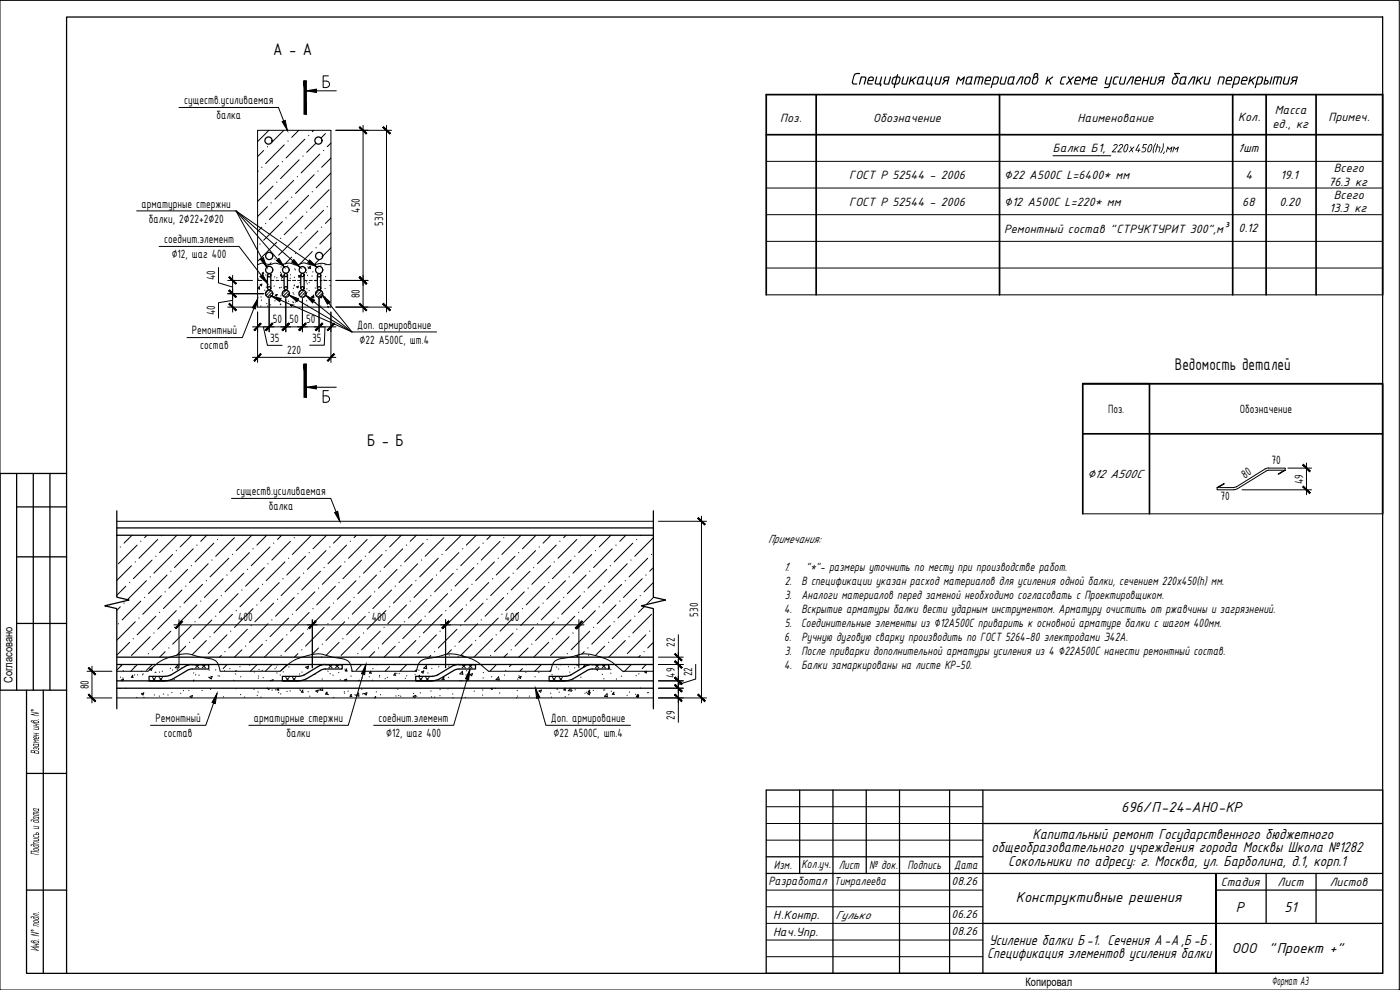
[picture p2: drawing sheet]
<svg xmlns="http://www.w3.org/2000/svg" width="420mm" height="297mm" viewBox="0 0 420 297" stroke-linecap="round" stroke-linejoin="round" font-family="sans-serif">
<path d="M77.3 39.1h22v53h-22zM35.1 156.4h161M35.1 209.4h161" fill="none" stroke="#000" stroke-width=".3"/>
<!-- layer: 22 -->
<g fill="none" stroke="#000" stroke-width=".38">
<path d="M35.1 158.4h161M35.1 160.6h161M35.1 197.2h161M35.1 199.4h161M35.1 204.3h161M35.1 206.5h161"/>
<circle cx="80.6" cy="42.2" r="1.08"/>
<circle cx="95.6" cy="42.2" r="1.08"/>
<circle cx="80.8" cy="76.8" r="1.08"/>
<circle cx="95.8" cy="76.8" r="1.08"/>
<circle cx="80.8" cy="88.1" r="1.08"/>
<circle cx="80.8" cy="81" r="1.08"/>
<circle cx="85.8" cy="88.1" r="1.08"/>
<circle cx="85.8" cy="81" r=".99"/>
<circle cx="90.8" cy="88.1" r="1.08"/>
<circle cx="90.8" cy="81" r=".99"/>
<circle cx="95.8" cy="88.1" r="1.08"/>
<circle cx="95.8" cy="81" r="1.08"/>
</g>
<g fill="none" stroke="#000" stroke-width=".3">
<path d="M80.7 39.1l-3.4 3.4M85.2 39.1l-3.7 3.7M89.7 39.1l-2.2 2.1M94.1 39.1l-.4 .4M77.5 51.3l-.2 .2M79.1 45.2l-1.8 1.8M82 55.8l-4.7 4.6M83.6 49.6l-5.6 5.6M85.3 43.5l-5.6 5.6M88.1 54.1l-5.6 5.7M89.8 47.9l-5.6 5.7M91.5 41.8l-5.6 5.6"/>
<path d="M92.6 58.6l-5.6 5.6M94.3 52.4l-5.6 5.7M94.8 43l-2.8 2.7M96 46.3l-5.6 5.6M97.7 40.1l-1.3 1.3M98.8 56.9l-5.6 5.7M99.3 43l-1.1 1M99.3 47.4l-2.8 2.8M99.3 51.9l-4.4 4.5M78.6 68.2l-1.3 1.3M79.9 80h.2M80.3 62l-3 3"/>
<path d="M80.4 79.7v.3M80.5 79.7l-.6 .2M81.4 78.9l-.6 .5M83.1 72.7l-5.6 5.6M84.8 66.5l-5.7 5.6M85 79.3h.1M86.4 60.3l-5.6 5.6M87.5 77.2l-1.9 1.9M89.2 71l-5.6 5.6M90.9 64.8l-5.6 5.6M93.7 75.5l-3.7 3.7M95.4 69.3l-5.6 5.6"/>
<path d="M95.8 77.9l-1.5 1.5M97.1 63.1l-5.6 5.6M99.3 65.4l-1.6 1.6M99.3 69.9l-3.3 3.3M99.3 74.4l-2.7 2.6M77.8 86l.1 .8M77.9 86l-.6 .6 .6 .1M78.6 85.3l-.2 .5-.3-.3M78.6 85.2l-.5 .3M78.9 81.7l.1 .5M79 81.7l-.3 .4 .5 .1M80.3 88.2l-.5 .5"/>
<path d="M80.6 87l-.9 .9M81.2 89.1h.1M81.3 87.2l-.5 .5M81.6 87.8l-1.1 1.1M81.8 88.5l-.1 .1M82.6 88.5l.5-.2-.1 .5zM84.4 82.2l.1 .5M84.5 82.2l-.3 .4h.4M85 88l-.3 .3M85 82.8l-.5 .2M85 82.8l-.2 .5-.3-.3M85.9 88.9l-.3 .3"/>
<path d="M85.9 87l-.5 .6M86.2 87.7l-1.2 1.1M86.8 88l-.5 .5M87.7 91.4l-.5 .2 .3 .3 .2-.5M89.5 85.9l-.1 .4-.4-.3 .6-.1M89.8 82.7l.1 .4M90 82.6l-.4 .5h.4M90.4 87.1l-.4 .4M90.5 88.8l-.3 .3M90.8 87.6l-1 1M91.3 80.4h.1M91.7 87.6l-.8 .8"/>
<path d="M91.7 88.5l-.7 .7M92.5 80.4l.6-.5 .1 .7zM93.5 89.1l.7 .1M94.1 88.5l.1 .8M94.1 88.9l-.5 .2M94.1 88.5l-.5 .7 .3 .2 .2-.4M95 88.7l-.1 .1M95.4 87.5l-.7 .7M96.3 88.4l-.8 .8M96.4 88.9v.5M96.5 87.3l-1 1M96.5 88.8l-.4 .5h.5"/>
<path d="M96.8 87.8l-.1 .1M98.3 92.1l.4-.1-.1 .1M35.1 160.6h.1M37.8 175.9l-2.7 2.7M39.5 169.7l-4.4 4.4M39.6 160.6l-2.4 2.4M41.1 163.6l-5.6 5.5M43.9 174.2l-5.5 5.6M44.1 160.6l-.7 .7M45.6 168l-5.6 5.6M47.3 161.9l-5.6 5.6M48.4 178.7l-5.6 5.6"/>
<path d="M50.1 172.5l-5.6 5.6M51.8 166.4l-5.6 5.6M53.1 160.6l-5.2 5.2M54.6 177l-5.6 5.6M56.3 170.8l-5.6 5.7M57.6 160.6l-3.5 3.5M58 164.7l-5.6 5.6M60.8 175.3l-5.6 5.7M62.1 160.6l-1.9 1.8M62.5 169.1l-5.6 5.7M64.2 163l-5.7 5.6M65.3 179.8l-5.6 5.6"/>
<path d="M66.5 160.6l-.1 .1M67 173.6l-5.7 5.7M68.7 167.5l-5.7 5.6M70.4 161.3l-5.7 5.6M71.5 178.1l-5.7 5.7M73.2 172l-5.7 5.6M74.8 165.8l-5.6 5.6M75.6 160.6l-4.7 4.6M77.6 176.5l-5.6 5.6M79.3 170.3l-5.6 5.6M80.1 160.6l-3 3M81 164.1l-5.6 5.6"/>
<path d="M83.8 174.8l-5.6 5.6M84.5 160.6l-1.2 1.3M85.5 168.6l-5.6 5.6M87.2 162.4l-5.6 5.6M88.3 179.3l-5.6 5.6M90 173.1l-5.6 5.6M91.7 166.9l-5.6 5.6M93.3 160.7l-5.5 5.7M94.5 177.6l-5.6 5.6M96.2 171.4l-5.6 5.6M97.8 165.2l-5.6 5.6M98 160.6l-4.1 4.1"/>
<path d="M100.7 175.9l-5.7 5.6M102.4 169.7l-5.7 5.6M102.5 160.6l-2.4 2.4M104 163.6l-5.6 5.5M106.8 174.2l-5.6 5.6M107 160.6l-.7 .7M108.5 168l-5.6 5.6M110.2 161.9l-5.6 5.6M111.3 178.7l-5.6 5.6M113 172.5l-5.6 5.6M114.7 166.4l-5.6 5.6M116 160.6l-5.3 5.2"/>
<path d="M117.5 177l-5.6 5.6M119.2 170.8l-5.6 5.7M120.4 160.6l-3.5 3.5M120.9 164.7l-5.6 5.6M123.7 175.3l-5.6 5.7M125 160.6l-1.9 1.8M125.3 169.1l-5.5 5.7M127 163l-5.6 5.6M128.2 179.8l-5.6 5.6M129.5 160.6l-.2 .1M129.8 173.6l-5.6 5.7M131.5 167.5l-5.6 5.6"/>
<path d="M133.2 161.3l-5.6 5.6M134.3 178.1l-5.6 5.7M136 172l-5.6 5.6M137.7 165.8l-5.6 5.6M138.4 160.6l-4.6 4.6M140.5 176.5l-5.6 5.6M142.2 170.3l-5.6 5.6M142.9 160.6l-2.9 3M143.9 164.1l-5.6 5.6M146.7 174.8l-5.6 5.6M147.4 160.6l-1.3 1.3M148.4 168.6l-5.7 5.6"/>
<path d="M150.1 162.4l-5.7 5.6M151.2 179.3l-5.6 5.6M152.9 173.1l-5.7 5.6M154.6 166.9l-5.7 5.6M156.3 160.7l-5.7 5.7M157.4 177.6l-5.6 5.6M159 171.4l-5.6 5.6M160.7 165.2l-5.6 5.6M160.9 160.6l-4.1 4.1M163.5 175.9l-5.6 5.6M165.2 169.7l-5.6 5.6M165.4 160.6l-2.4 2.4"/>
<path d="M166.9 163.6l-5.6 5.5M169.7 174.2l-5.6 5.6M169.9 160.6l-.7 .7M171.4 168l-5.6 5.6M173.1 161.9l-5.6 5.6M174.2 178.7l-5.6 5.6M175.9 172.5l-5.6 5.6M177.6 166.4l-5.6 5.6M178.9 160.6l-5.2 5.2M180.4 177l-5.6 5.6M182.1 170.8l-5.7 5.7M183.3 160.6l-3.5 3.5"/>
<path d="M183.7 164.7l-5.6 5.6M186.6 175.3l-5.7 5.7M187.8 160.6l-1.8 1.8M188.3 169.1l-5.7 5.7M189.9 163l-5.6 5.6M191.1 179.8l-5.7 5.6M192.3 160.6l-.1 .1M192.7 173.6l-5.6 5.7M194.4 167.5l-5.6 5.6M196.1 161.3l-5.6 5.6M196.1 170.3l-1.1 1.1M196.1 174.8l-2.8 2.8"/>
<path d="M196.1 179.2l-2.1 2.2M36.1 182.1l-1 1M36.7 199.4l-1.6 1.7M38.9 192.7l-3.8 3.9M40.6 186.5l-5.5 5.6M41.2 199.4l-2 2M42.2 180.4l-5.5 5.6M45.1 191l-5.6 5.7M45.7 199.4l-1.8 1.8M46.8 184.9l-5.7 5.6M49.6 195.5l-1.7 1.7M51.3 189.4l-5.7 5.6"/>
<path d="M52.9 183.2l-5.6 5.6M53.4 199.5l-.8 .8 .9 .1M53.4 199.5l.1 1M55.8 193.9l-2.8 2.7M57.4 187.7l-5.6 5.6M59.1 181.5l-5.6 5.6M61.9 192.2l-4.2 4.3M63.6 186l-5.6 5.6M66.4 196.7l-.5 .5M68.1 190.5l-5.6 5.6M68.2 199.4l-1.2 1.2M69.8 184.3l-5.6 5.6"/>
<path d="M72.6 195l-2.2 2.2M74.3 188.8l-5.6 5.6M75.9 182.6l-5.5 5.6M77.1 199.5l-2 1.9M78.8 193.3l-4 3.9M80.4 187.1l-5.6 5.6M81.7 199.4l-2.1 2M82.1 199.4h.2M82.1 181l-5.6 5.5M82.2 199.4v.1M83 199.4h.2M84.9 191.6l-5.5 5.6"/>
<path d="M86.1 199.4l-1.8 1.8M86.6 185.4l-5.6 5.6M89.4 196.1l-1.1 1.1M91.1 189.9l-5.6 5.6M92.8 183.8l-5.6 5.6M95.6 194.4l-2 2M97.3 188.2l-5.6 5.7M99 182.1l-5.7 5.6M101.8 192.7l-3.9 3.9M103.5 186.5l-5.7 5.7M105.2 180.4l-5.7 5.6M107.9 191l-5.5 5.7"/>
<path d="M108.6 199.4l-1.8 1.8M109.6 184.9l-5.6 5.6M112.4 195.5l-1.6 1.7M113.1 199.4l-.1 .1M114.1 189.4l-5.6 5.6M115.8 183.2l-5.6 5.6M118.6 193.9l-3.3 3.3M120.3 187.7l-5.6 5.6M122 181.5l-5.6 5.6M122.1 199.4l-2 2M124.8 192.2l-5 5M126.5 186l-5.6 5.6"/>
<path d="M127.9 199.7l.2 1M128 199.7l-.8 .8M129.3 196.7l-.5 .5M131 190.5l-5.7 5.6M132.7 184.3l-5.7 5.6M135.5 195l-1.3 1.3M137.2 188.8l-5.7 5.6M138.7 196.8h.3M138.9 182.6l-5.7 5.6M139.1 196.9h.1M141.6 193.3l-3.3 3.4M143.3 187.1l-5.6 5.6"/>
<path d="M144.5 199.4l-.1 .1M145 181l-5.6 5.5M147.8 191.6l-5.6 5.6M149 199.4l-2 2M149.5 185.4l-5.6 5.6M152.3 196.1l-1.1 1.1M153.5 199.4l-.6 .6M154 189.9l-5.6 5.6M155.7 183.8l-5.6 5.6M158.5 194.4l-2.8 2.8M160.1 188.2l-5.5 5.7M161.8 182.1l-5.5 5.6"/>
<path d="M162.5 199.4l-2 2M164.7 192.7l-4.5 4.5M166.3 186.5l-5.6 5.7M168 180.4l-5.6 5.6M168.1 199.4h.3M168.2 199.4v.1M170.8 191l-5.6 5.7M172.5 184.9l-5.6 5.6M173.4 196.5l-.1 .5-.5-.3M175.3 195.5l-.7 .7M175.4 199.5l.1 .5M175.6 199.4l-.5 .6 .3 .1"/>
<path d="M177 189.4l-5.6 5.6M178.7 183.2l-5.6 5.6M180.3 197.1v.1M181.5 193.9l-2.8 2.8M183.2 187.7l-5.6 5.6M184.9 181.5l-5.7 5.6M185 199.4l-.2 .2M187.7 192.2l-5 5M189.4 186l-5.7 5.6M189.4 199.4l-1.9 2M192.2 196.7l-.6 .5M193.4 182l-1.8 1.8"/>
<path d="M193.8 190.5l-5.5 5.6M193.9 199.4l-1.2 1.2M195.5 184.3l-5.6 5.6M196.1 192.7l-1.7 1.7M37.1 203.8l-.7 .3 .3 .2M37.1 203.8l-.2 .5M39.8 202.6v.7M39.9 202.6l-.5 .6h.6M43.1 207.9l-.2 .6-.5-.3M43.2 207.9l-.7 .2M44.9 200.8l.7-.3-.2 .7-.5-.4M57.7 208.7l-.2 .6-.5-.3"/>
<path d="M57.8 208.7l-.7 .2M58.1 204.1v.2M58.3 204l-.3 .3M62.8 203.3l.9-.3-.3 .7-.6-.4M70.9 201.2l-.2 .2M80.2 206.5h.1M80.8 206.5l-.1 .4-.5-.4M82 203.9l-.9 .4M82 204l-.2 .3M83.5 206.5l.1 .6M83.6 206.5l-.5 .5h.6M90.8 207.1l.1 .6"/>
<path d="M90.9 207l-.5 .6 .7 .1M91.7 200.2l.9-.4-.2 .8-.7-.4M95.5 207l-.7 .3 .5 .4 .2-.6M96 207l.9 .2M96.6 206.5l-.6 .6M96.8 206.5l.1 .7M98 207.7l.2 .7M98.2 207.7l-.5 .6 .6 .1M103.3 204l.8-.2-.2 .5M103.3 204.1l.3 .2M103.9 200.7l.2 .7M104.1 200.7l-.5 .6h.6"/>
<path d="M105.3 208.4l.2 .6M105.5 208.4l-.5 .5 .6 .1M106.8 208.7l.9 .2-.1-1-.8 .9M110.1 207.8l-.7 .3M110.1 207.9l-.2 .6-.5-.3M111.2 201.4l.1 .6M111.3 201.4l-.4 .5 .6 .1M112.6 209l.1 .4M112.8 209l-.4 .4M116.9 200l-1.3 1.4M118.5 202l.1 .6M118.7 202l-.5 .6h.6"/>
<path d="M124 208.9l.7-.3-.2 .7zM125.1 200.9l-.6 .5M125.8 202.6l.1 .3M125.9 202.6l-.2 .3M127.2 200.5l.9 .1M127.2 201.3l-.2 .7-.6-.4M127.2 201.3l-.7 .3M133.1 203.3l.1 .6M133.3 203.2l-.5 .6 .5 .1M138.9 202.3l-.9-.1 .8-.8 .1 1M140.4 203.9l.1 .4M140.5 203.9l-.3 .4"/>
<path d="M141.1 202.4l.7-.3-.2 .7-.5-.4M147.8 206.5l-.1 .4-.5-.4M149.6 203.1l-.7 .8M149.6 203.1l.1 .9-.9-.1M156.4 203l-.2 .6-.5-.4M156.4 202.9l-.7 .3M156.8 200.6l-.8 .8M161.8 207.3l.7-.3-.2 .7zM165.4 201l-.4 .4M169.5 206.5l.2 .6M169.6 206.5l-.4 .5 .6 .1M170.6 204.2v.1"/>
<path d="M170.9 204.2l-.1 .1M171.4 207.3l-.8-.1 .7-.7 .1 .9M176.8 207.1l.2 .6M177 207.1l-.5 .5 .6 .1M177.1 207.8l-.7 .3 .5 .4 .2-.6M179.5 200.7l-.2 .4-.5-.3M181.4 208.9l.8-.8 .1 1M181.4 208.9l.9 .1M182.7 200.7h.3M182.7 200.1l.1 .6M182.9 200.1l-.2 .2M184.1 207.7l.1 .7"/>
<path d="M184.3 207.7l-.5 .6 .6 .1M191 208.9l.7-.3-.2 .7-.5-.4M191.4 208.4l.1 .6M191.6 208.4l-.5 .5 .6 .1M193.9 201.4l-.4 .1M194.1 201.4l-.2 .5-.5-.3"/>
</g>
<!-- layer: 0 -->
<g fill="none" stroke="#000" stroke-width=".38">
<path d="M35.1 153.3v25.9l3.6 .8-7.2 1.8 3.6 .8v30.1M196.1 153.3v25.9l3.6 .8-7.2 1.8 3.6 .8v30.1M57.7 199.4h5v1.3h-5M57.7 199.4l-1.8 .4-4.6 2.7M97.7 199.4h5v1.3h-5l-1.6 .5M97.7 199.4l-1.8 .4-4.6 2.7M137.7 199.4h5v1.3h-5M137.7 199.4l-1.8 .4-4.6 2.7M177.7 199.4h5v1.3h-5l-1.5 .5M177.7 199.4l-1.8 .4-4.6 2.7M49.7 202.9h-5v1.4h5M51.3 202.5l-1.5 .4"/>
<path d="M56.1 201.2l-4.5 2.6-1.8 .4M57.7 200.7l-1.6 .5M89.7 202.9h-4.9v1.4h4.9M91.3 202.5l-1.5 .4M92 203.6l-1.3 .5-.9 .1M96.1 201.2l-4.1 2.5M129.8 202.9h-5v1.4h5M131.4 202.5l-1.6 .4M136.1 201.2l-4.5 2.6-1.8 .4M137.7 200.7l-1.5 .5M169.8 202.9h-5v1.4h5M171.4 202.5l-1.6 .4"/>
<path d="M176.1 201.2l-4.5 2.6-1.8 .4"/>
</g>
<g fill="none" stroke="#fff" stroke-width=".3">
<path d="M54.7 31.7h27.8M64.4 36.3h8.5M42 62.8h27.8M44.2 67.3h23.5M48.8 73.4h22M51 77.9h17.5M106.6 99.1h23.4M57.1 100.8h14.6M59.6 105.3h9.6M107.4 103.6h21.9M70.5 149h27.8M80.2 153.5h8.4"/>
<path d="M46.2 217.1h14.6M75.7 217.1h27.8M113.1 217.1h22M164.8 217.1h23.4M48.7 221.6h9.6M85.5 221.6h8.2M115.4 221.6h17.5M165.6 221.6h21.9"/>
</g>
<g fill="#fff" stroke="#fff" stroke-width=".3">
<path d="M70.5 145.5h27.8l-27.8 3.5zM70.5 149h27.8v-3.5z"/>
<path d="M80.2 150h8.4l-8.4 3.5zM80.2 153.5h8.4v-3.5z"/>
<path d="M75.7 213.6h27.8l-27.8 3.5zM75.7 217.1h27.8v-3.5z"/>
<path d="M85.5 218.1h8.2l-8.2 3.5zM85.5 221.6h8.2v-3.5z"/>
<path d="M113.1 213.6h22l-22 3.5zM113.1 217.1h22v-3.5z"/>
<path d="M115.4 218.1h17.5l-17.5 3.5zM115.4 221.6h17.5v-3.5z"/>
<path d="M164.8 213.6h23.4l-23.4 3.5zM164.8 217.1h23.4v-3.5z"/>
<path d="M165.6 218.1h21.9l-21.9 3.5zM165.6 221.6h21.9v-3.5z"/>
<path d="M46.2 213.6h14.6l-14.6 3.5zM46.2 217.1h14.6v-3.5z"/>
<path d="M48.7 218.1h9.6l-9.6 3.5zM48.7 221.6h9.6v-3.5z"/>
<path d="M54.7 28.3h27.8l-27.8 3.4zM54.7 31.7h27.8v-3.4z"/>
<path d="M64.4 32.8h8.5l-8.5 3.5zM64.4 36.3h8.5v-3.5z"/>
<path d="M106.6 95.6h23.4l-23.4 3.5zM106.6 99.1h23.4v-3.5z"/>
<path d="M107.4 100.1h21.9l-21.9 3.5zM107.4 103.6h21.9v-3.5z"/>
<path d="M48.8 69.9h22l-22 3.5zM48.8 73.4h22v-3.5z"/>
<path d="M51 74.4h17.5l-17.5 3.5zM51 77.9h17.5v-3.5z"/>
<path d="M42 59.3h27.8l-27.8 3.5zM42 62.8h27.8v-3.5z"/>
<path d="M44.2 63.8h23.5l-23.5 3.5zM44.2 67.3h23.5v-3.5z"/>
<path d="M57.1 97.3h14.6l-14.6 3.5zM57.1 100.8h14.6v-3.5z"/>
<path d="M59.6 101.8h9.6l-9.6 3.5zM59.6 105.3h9.6v-3.5z"/>
</g>
<g fill="#000" stroke="#000" stroke-width=".3">
<path d="M84.7 36.5l.9-.4 .6 3zM77.3 89.7l-.6 3-1-.4zM78.1 77.8l.9-.5 1.1 2.9zM78 83l.8-.6 1.5 2.6zM81.4 88.8l3 .8-.5 .9zM83 78.2l.7-.7 1.6 2.6zM86.8 88.5l2.8 1.1-.5 .9zM88.2 77.9l1.9 2.3-2.6-1.6zM91.7 88.6l2.7 1.5-.6 .8zM92.9 78l2.2 2.1-2.7-1.2zM96.8 88.6l2.3 2-.8 .7zM100.4 153.8l.9-.4 .7 3z"/>
<path d="M109.8 199.4l-.4 3-.9-.3zM65.1 208.1l-.5 3-1-.3zM141 200.9l-.3 3-1-.2zM160.7 206.5l1.3 2.7-1 .3z"/>
</g>
<g fill="none" stroke="#000" stroke-width=".3">
<path d="M53.7 32.2h29.9l2.6 6.9M41 63.3h29.8l9.3 16.9M47.8 73.9h24l8.5 11.1M70.8 63.3l24.3 16.8M70.8 63.3l19.3 16.9M70.8 63.3l14.5 16.8M77.3 89.7l-4.6 11.6h-16.6M81.4 88.8l24.2 10.8M86.8 88.5l18.8 11.1M91.7 88.6l13.9 11M96.8 88.6l8.8 11h25.4M69.5 149.5h29.8l2.7 6.9"/>
<path d="M109.8 199.4l-5.3 18.2h-29.8M65.1 208.1l-3.3 9.5h-16.6M141 200.9l-4.9 16.7h-24M160.7 206.5l3.1 11.1h25.4"/>
</g>
<!-- layer: MASSE -->
<path d="M392.1 138.9v9.5M197.6 156.4h14.4M210.5 154.9v56M372.7 147h20.9M386.5 140.4h7.1M92.2 187.5h83.1M93.7 186v14.3M133.7 186v14.3M173.7 186v14.3M197.6 209.4h14.4" fill="none" stroke="#000" stroke-width=".3"/>
<!-- layer: 0 -->
<g fill="#000" stroke="#000" stroke-width=".3">
<path d="M107.8 38.2l2.1 2 .2-.2zM108 38l2.1 2-2.3-1.8z"/>
<path d="M114.9 38.2l2 2 .2-.2zM115.1 38l2 2-2.2-1.8z"/>
<path d="M68.9 87l-.2 .2 2.2 1.8zM68.7 87.2l2.2 1.8-.2 .2z"/>
<path d="M68.9 91l-.2 .2 2.2 1.8zM68.7 91.2l2.2 1.8-.2 .2z"/>
<path d="M68.7 83.2l2 2 .2-.2zM68.7 83.2l.2-.2 2 2z"/>
<path d="M68.7 87.2l2 2 .2-.2zM68.9 87l2 2-2.2-1.8z"/>
<path d="M78.2 97l-1.8 2.2 2-2zM78.2 97l-1.8 2.2-.2-.2z"/>
<path d="M79.7 99l.2 .2 1.8-2.2zM81.7 97l.2 .2-2 2z"/>
<path d="M81.7 97l-1.8 2.2 2-2zM81.7 97l-1.8 2.2-.2-.2z"/>
<path d="M84.7 99l.2 .2 1.8-2.2zM86.7 97l.2 .2-2 2z"/>
<path d="M86.7 97l-1.8 2.2 2-2zM86.7 97l-1.8 2.2-.2-.2z"/>
<path d="M91.7 97l-2 2 .2 .2zM91.7 97l.2 .2-2 2z"/>
<path d="M91.7 97l-1.8 2.2 2-2zM91.7 97l-1.8 2.2-.2-.2z"/>
<path d="M96.6 97l-1.9 2 .2 .2zM96.6 97l.3 .2-2 2z"/>
<path d="M96.6 97l-1.7 2.2 2-2zM96.6 97l-1.7 2.2-.2-.2z"/>
<path d="M100.2 97l-2 2 .2 .2zM100.2 97l.2 .2-2 2z"/>
<path d="M108 91l-.2 .2 2.3 1.8zM107.8 91.2l2.3 1.8-.2 .2z"/>
<path d="M108 83l-.2 .2 2.3 1.8zM107.8 83.2l2.3 1.8-.2 .2z"/>
<path d="M107.8 83.2l2.1 2 .2-.2zM107.8 83.2l.2-.2 2.1 2z"/>
<path d="M115.1 91l-.2 .2 2.2 1.8zM114.9 91.2l2.2 1.8-.2 .2z"/>
<path d="M78.2 106.1l-1.8 2.3 2-2.1zM78.2 106.1l-1.8 2.3-.2-.3z"/>
<path d="M100.2 106.1l-2 2 .2 .3zM100.2 106.1l.2 .2-2 2.1z"/>
<path d="M209.4 155.5l2 2 .2-.2zM209.6 155.3l2 2-2.2-1.8z"/>
<path d="M54.6 186.3l-1.8 2.3 2-2.1zM54.6 186.3l-1.8 2.3-.2-.2z"/>
<path d="M94.6 186.3l-2 2.1 .2 .2zM94.6 186.3l.2 .2-2 2.1z"/>
<path d="M94.6 186.3l-1.8 2.3 2-2.1zM94.6 186.3l-1.8 2.3-.2-.2z"/>
<path d="M134.6 186.3l-2 2.1 .2 .2zM134.6 186.3l.2 .2-2 2.1z"/>
<path d="M134.6 186.3l-1.8 2.3 2-2.1zM134.6 186.3l-1.8 2.3-.2-.2z"/>
<path d="M174.6 186.3l-2 2.1 .2 .2zM174.6 186.3l.2 .2-2 2.1z"/>
<path d="M202.7 198.3l-.2 .2 2.2 1.8zM202.5 198.5l2.2 1.8-.2 .2z"/>
<path d="M202.5 196.3l2 2 .2-.2zM202.7 196.1l2 2-2.2-1.8z"/>
<path d="M26.7 208.3l-.2 .2 2.2 1.8zM26.5 208.5l2.2 1.8-.2 .2z"/>
<path d="M26.5 200.5l2 2 .2-.2zM26.7 200.3l2 2-2.2-1.8z"/>
<path d="M202.7 205.4l-.2 .2 2.2 1.8zM202.5 205.6l2.2 1.8-.2 .2z"/>
<path d="M202.7 208.3l-.2 .2 2.2 1.8zM202.5 208.5l2.2 1.8-.2 .2z"/>
<path d="M202.7 203.2l-.2 .2 2.2 1.8zM202.5 203.4l2.2 1.8-.2 .2z"/>
<path d="M202.5 203.4l2 2 .2-.2zM202.5 203.4l.2-.2 2 2z"/>
<path d="M202.5 205.6l2 2 .2-.2zM202.5 205.6l.2-.2 2 2z"/>
<path d="M202.5 198.5l2 2 .2-.2zM202.5 198.5l.2-.2 2 2z"/>
<path d="M209.6 208.3l-.2 .2 2.2 1.8zM209.4 208.5l2.2 1.8-.2 .2z"/>
</g>
<g fill="none" stroke="#000" stroke-width=".3">
<path d="M100.8 39.1h16.7M109 37.6v56M116 37.6v56M65.6 80.2v4.7l4.2 1.2M68.3 92.1h7.5M68.3 84.1h7.5M68.3 88.1h10.9M69.8 90.1l-4.2 .7v4.6M69.8 82.6v11M75.8 98.1h25M77.3 93.6v15.1M79 98.1l1.3 5.5h4.4"/>
<path d="M80.8 89.6v10M85.8 89.6v10M90.8 89.6v10M95.8 89.6v10M97.5 98.1l-.2 5.5h-4.4M99.3 93.6v15.1M100.8 92.1h16.7M100.8 84.1h9.6M75.8 107.2h25M52.2 187.5h43M53.7 186v14.3M93.7 186v14.3"/>
<path d="M197.6 199.4h7.5M197.6 197.2h7.5M203.6 190.4v26.3M208.8 199.3v4.4l-5.2 1.7M197.6 204.3h7.5M197.6 206.5h7.5M197.6 209.4h7.5"/>
</g>
<g fill="none" stroke="#000" stroke-width=".3">
<path d="M57.7 199.4h5M58.7 199.4l1 1M59.7 199.4l-1 1M60.7 199.4l1 1M61.7 199.4l-1 1M97.7 199.4h5M98.7 199.4l1 1M99.7 199.4l-1 1M100.7 199.4l1 1M101.7 199.4l-1 1M137.7 199.4h5M138.7 199.4l1 1"/>
<path d="M139.7 199.4l-1 1M140.7 199.4l1 1M141.7 199.4l-1 1M177.7 199.4h5M178.7 199.4l1 1M179.7 199.4l-1 1M180.7 199.4l1 1M181.7 199.4l-1 1M44.7 204.3h5M45.8 203.3l.9 1M46.7 203.3l-.9 1M47.8 203.3l1 1"/>
<path d="M48.8 203.3l-1 1M84.8 204.3h4.9M85.8 203.3l1 1M86.8 203.3l-1 1M87.8 203.3l1 1M88.8 203.3l-1 1M124.8 204.3h5M125.8 203.3l1 1M126.8 203.3l-1 1M127.8 203.3l1 1M128.8 203.3l-1 1M164.8 204.3h5"/>
<path d="M165.8 203.3l1 1M166.8 203.3l-1 1M167.8 203.3l1 1M168.8 203.3l-1 1"/>
</g>
<path d="M99.3 79.2l-.7 .2a6.8 6.8 0 0 0-4.8 .1l-.8-.1a3.5 3.5 0 0 0-3.7 0l-.7 .1a4.5 4.5 0 0 0-4.1-.1l-.3-.1a5.2 5.2 0 0 0-3.5 .1l-2.1-.5-1.3 .5M27.6 199.9v11M26.1 201.4h7.5M26.1 209.4h7.5M35.1 201.4h9.3a15.8 15.8 0 0 1 10.5-5.2 11.3 11.3 0 0 1 5.4 1l2.6 .4a3.1 3.1 0 0 1 3 3l.2 .8h18a16.3 16.3 0 0 1 11.3-5.2l6.3 1.3a3.7 3.7 0 0 1 4 3.9h19.3a3.7 3.7 0 0 1 4-3.9l2.5-.5a10.2 10.2 0 0 1 8.5 .2l2.2 .8a15.9 15.9 0 0 1 4.4 3.4h18.7l.2-.8a3.4 3.4 0 0 1 3.8-3.1l2.5-.5a10.2 10.2 0 0 1 8.5 .2l2.2 .8a15.9 15.9 0 0 1 4.4 3.4h9.2" fill="none" stroke="#000" stroke-width=".3"/>
<g fill="none" stroke="#000" stroke-width=".3">
<path d="M77.5 84.1h1.1M79.2 84.1h1.1M81.3 84.1h.9M82.8 84.1h.9M84.3 84.1h1M86.3 84.1h.9M87.8 84.1h.9M89.3 84.1h1M91.3 84.1h.9M92.8 84.1h.9M94.3 84.1h.9M96.1 84.1h.5"/>
<path d="M97.2 84.1h.9M98.7 84.1h.6"/>
</g>
<!-- layer: 8 -->
<g fill="none" stroke="#000" stroke-width=".38">
<path d="M80.3 82.6v3.9M81.3 82.6v3.9M85.3 82.5v4M86.3 82.5v4M90.3 82.5v4M91.3 82.5v4M95.2 82.6v3.9M96.3 82.6v3.9"/>
<circle cx="80.8" cy="82.6" r=".49"/>
<circle cx="80.8" cy="86.5" r=".49"/>
<circle cx="85.8" cy="82.5" r=".49"/>
<circle cx="85.8" cy="86.5" r=".49"/>
<circle cx="90.8" cy="86.5" r=".49"/>
<circle cx="90.8" cy="82.5" r=".49"/>
<circle cx="95.8" cy="86.5" r=".49"/>
<circle cx="95.8" cy="82.6" r=".49"/>
</g>
<path d="M100.1 22v5M100.1 116.5v4.9" fill="none" stroke="#fff" stroke-width=".3"/>
<g fill="#fff" stroke="#fff" stroke-width=".3">
<path d="M95.8 116.5l4.3 4.9h-4.3zM95.8 116.5l4.3 4.9v-4.9z"/>
<path d="M95.8 22l4.3 5h-4.3zM95.8 22l4.3 5v-5z"/>
</g>
<g fill="#000" stroke="#000" stroke-width=".3">
<path d="M91.9 27.2l3.1-.5v1.1zM91.9 116.2l3.1-.5v1z"/>
<path d="M91.2 24.2h.7v10.1zM91.2 24.2v10.1h.7z"/>
<path d="M91.2 109.2l.7 10h-.7zM91.2 109.2l.7 10v-10z"/>
</g>
<path d="M91.9 27.2h9M98.6 22.8h-1.6v3.5l.9-.1a.95 .95 0 0 0 1-.9 .95 .95 0 0 0-1-1h-.9M91.9 116.2h9M97 118.8h.9a.95 .95 0 0 1 1 .9 .95 .95 0 0 1-1 1M98.6 117.2h-1.6v3.5h.9" fill="none" stroke="#000" stroke-width=".3"/>
<path d="M244.9 28.4v60.1M300 28.4v60.1M370 28.4v60.1M380 28.4v60.1M395 28.4v60.1M230 40.4h185M230 88.5v-60.1h185v60.1" fill="none" stroke="#000" stroke-width=".51"/>
<path d="M230 48.4h185M230 56.4h185M316 46.7h17.4M230 64.4h185M230 72.4h185M230 80.4h185M230 88.5h185" fill="none" stroke="#000" stroke-width=".3"/>
<g fill="#000">
<path d="M300.5 23h.3l-.4 1.7 .2 .3h.8l.5-1.9 .3-.1-.6 2.4h-1.2l-.4-.4zM306.2 23h1l-.5 2.3-.3 .1-.1-.2 .5-1.9h-.4l-1.2 2-.3 .1-.1-.2zM314.3 23h.3l-.2 1.1 1.4-1.2 .3 .1-.1 .3-1 .7 .5 1.1-.1 .3-.2-.1-.5-1.1-.5 .4-.2 .8-.3-.2zM365.9 23l1.2-.1 .4 .4-.5 2.1-.2-.2 .4-1.8-.3-.1h-.7l-.5 2-.3 .1-.1-.2zM375.1 23h.4l-.3 1.1 1.5-1.2 .2 .1v.3l-1.1 .7 .5 1.1v.3l-.3-.1-.5-1.1-.4 .4-.3 .8-.3-.2zM382.4 23l1.9-.1 .4 .3 .1 .4-.5 1.8-.3-.2 .4-1.8-.3-.1h-.3l-.6 2.1-.3-.2 .5-1.9h-.7l-.5 2h-.4zM385.4 23l.4 .1-.5 1.7 .2 .2h.8l.6-2h.3l-.7 2.4h-1.1l-.4-.4zM346.7 43h.2l.1 .2-.5 .9-.3 1.8-.2 .1 .1-1.7zM347.3 43.3h.2l-.2 .7h.7l.3 .3-.4 1.4-.2-.1 .2-1.4h-.6l-.4 1.4-.2 .1zM349 43l.2 .1v1.3l-.5 1.3-.4 .3 .6-1.6z"/>
<path d="M298.2 23l1.2-.1 .4 .3v.5l-.5 1.5-1.4 .2-.3 .9-.2 .1-.1-.1zM298.4 23.3l-.4 1.7h1l.2-.3 .2-1.3z"/>
<path d="M303.1 23.4l-.4 1.6h.7l.4-.3 .3-1.4zM302.8 23.2l.6-.3 1.1 .1-.4 1.9 .1 .1a.27 .27 0 0 1-.1 .5 .27 .27 0 0 1-.4-.3l-1 .2-.3-.3-.1-.4z"/>
<path d="M307.8 23.2l1-.3 .5 .5-.2 1.4-.5 .5-.8 .1-.5-.5zM308.1 23.4l-.4 1.4 .6 .2 .5-.4 .2-1.1-.4-.2z"/>
<path d="M310.6 22.3l-.2 .8 .6-.2a.36 .36 0 0 0 .2-.6 .36 .36 0 0 0-.6 0zM310.3 22.2l.4-.3h.6l.3 .4v.4a.36 .36 0 0 0-.2 .4 .36 .36 0 0 0 .2 .3l-.4 1.6-.6 .4-.7-.1-.3-.8zM310.4 23.4l-.4 1.2 .1 .4 .9-.2 .3-1a.5 .5 0 0 0-.3-.5 .5 .5 0 0 0-.6 .1z"/>
<path d="M368.6 23.4l-.3 .6h1.1v-.6zM368.3 23.2l.9-.3 .6 .5-.1 .9h-1.5l-.1 .5 .2 .2h1.1v.4h-1.3l-.4-.4z"/>
<path d="M370.5 23l1.2-.1 .5 .7-.6 1.6-1.4 .2-.4 1-.1-.2zM370.8 23.3l-.5 1.7h1l.5-1.3-.1-.4z"/>
<path d="M373.2 23.4l-.3 .6h1.1v-.6zM372.9 23.2l.9-.3 .6 .5-.1 .9h-1.5l-.1 .5 .2 .2h1.1v.4h-1.3l-.3-.4z"/>
<path d="M377.4 23.1l1.3-.2 .3 .3 .1 .5-.5 1.4-.5 .3h-1l-.2 1h-.2l-.1-.2zM377.7 23.3l-.5 1.7h1l.2-.2 .3-1.4z"/>
<path d="M379.8 23h.3l-.2 1 .7 .2 .1 .5-.5 .6-.9 .1-.2-.2zM379.7 24.3l-.1 .7h.6a.35 .35 0 0 0 .2-.4 .35 .35 0 0 0-.3-.3zM381.6 23l.3 .1-.6 2.2-.2 .1-.1-.2z"/>
<path d="M387.8 23.2l.5-.3 1.2 .1-.6 2.4-.3-.1 .2-1h-.4l-1.2 1.1v-.3l.7-.8-.3-.4zM388.1 23.4l-.1 .5 .9 .1 .2-.7z"/>
</g>
<path d="M325 115.1h90v39.1M325 115.1h20v39.1M325 115.1v39.1M325 130.2h90" fill="none" stroke="#000" stroke-width=".51"/>
<path d="M345 115.1h70M325 154.2h90" fill="none" stroke="#000" stroke-width=".3"/>
<path d="M365.3 146.3l2.1-1.2zM365.3 146.3h.3M370.2 146.3h-4.9v.7h4.9M371.1 146l-.8 .2M379.6 140.7l-8.5 5.4M380 141.3l-8.6 5.3-1.1 .3M380.7 140.4h5v.7h-5l-.7 .2M380.8 140.4l-1.2 .3M383.6 142.2l2.1-1.1zM385.4 141.1h.3" fill="none" stroke="#000" stroke-width=".3"/>
<path d="M365.3 146.3h.2M385.5 141.1h.2" fill="none" stroke="#fff" stroke-width=".3"/>
<g fill="#fff" stroke="#fff" stroke-width=".3">
<path d="M383.6 142.2l2.1-1.1zM383.6 142.2l2.1-1.1z"/>
<path d="M365.3 146.3l2.1-1.2zM365.3 146.3l2.1-1.1z"/>
</g>
<!-- layer: MASSE -->
<g fill="#000" stroke="#000" stroke-width=".3">
<path d="M391.2 145.9l-.2 .2 2.2 1.8zM391 146.1l2.2 1.8-.2 .2z"/>
<path d="M391 139.5l2 2 .2-.2zM391 139.5l.2-.2 2 2z"/>
</g>
<!-- layer: Ramka -->
<path d="M20 5.1h395v286.9h-395zM5 142.1v65M5 152.1h15M10 142.1v65M15 142.1v65M20 142.1h-20v65h20M5 167.1h15M5 187.1h15M8 207.1v84.9h12M13 207.1v84.9M8 232.1h12M8 267.1h12" fill="none" stroke="#000" stroke-width=".38"/>
<!-- layer: SHTAMP -->
<g fill="#000">
<path d="M10 218l1.6 .3 .1 .5-.2 .2-1.4-.2-.1-.2 1.3 .2 .2-.4zM10 217.1l1.7 .2h-.7v.5l.7 .2-1.7-.2 .7-.1v-.4zM10 247.8l1.7 .2v.6l-.5 .1-1.2-.2h1.5v-.4zM10 243.7h1.7l-.1 .2-1.3-.2-.1 .3 1.5 .3-1.5-.2v.4l1.5 .3-1.7-.2z"/>
<path d="M9.3 213l.6-.1a.36 .36 0 0 1-.1 .5 .36 .36 0 0 1-.5-.1zM9.5 213.1a.17 .17 0 0 0 .3 0 .17 .17 0 0 0-.3 0z"/>
<path d="M9.2 246l.5-.1 1.7 .3 .3 .5-.2 .2-1-.1-.5-.3v-.4l-.5-.1-.2 .5zM10.2 246.1l.3 .5 1 .1-.2-.4z"/>
<path d="M10.2 245.1l.1 .5 1.2 .1-.2-.4zM10 245l1.7 .1v.6l-.2 .2-1.3-.2-.2-.1z"/>
<path d="M10.2 242.7l.2 .5 1.1 .1-.2-.4zM10 242.5l1.7 .1v.7l-.3 .2-1.1-.2-.3-.2z"/>
</g>
<!-- layer: Ramka -->
<path d="M0 .1h419.9v296.9h-419.9z" fill="none" stroke="#000" stroke-width=".3"/>
<!-- layer: SHTAMP -->
<path d="M230 252.1h65M230 247.1h65M230 242h65M230 267.1h65M230 272.1h65M230 277.1h65M230 282.1h65M230 287h65" fill="none" stroke="#000" stroke-width=".3"/>
<g fill="none" stroke="#000" stroke-width=".38">
<path d="M230 237.1h185v54.9h-185zM240 237.1v25M250 237.1v54.9M260 237.1v25M270 237.1v54.9M285 237.1v54.9M295 237.1v54.9M230 257.1h65M295 247.1h120M230 262.1h185M295 277.1h120M365 267.1h50"/>
<path d="M380 262.1v15M395 262.1v15M365 292v-29.9v29.9"/>
</g>
<g font-size="5.4">
<text x="82" y="16.6">А - А</text>
<text x="255.1" y="25.4">Спецификация материалов к</text>
<text x="317.5" y="25.4">схеме усиления балки перекрытия</text>
<text x="352.6" y="110.9">Ведомость деталей</text>
<text x="110.2" y="133.9">Б - Б</text>
</g>
<g font-size="4.8">
<text x="309.9" y="251.7">Капитальный ремонт Государственного бюджетного</text>
<text x="297.6" y="255.8">общеобразовательного учреждения города Москвы Школа №1282</text>
<text x="302.6" y="259.7">Сокольники по адресу: г. Москва, ул. Барболина, д.1, корп.1</text>
<text x="385.5" y="273.5">51</text>
<text x="296.3" y="287.4">Спецификация элементов усиления балки</text>
<text x="296.8" y="283.6">Усиление балки Б-1. Сечения А-А,Б-Б.</text>
</g>
<g font-size="4.7">
<text x="336.5" y="243.6">696/П-24-АНО-КР</text>
<text x="304.8" y="270.6">Конструктивные решения</text>
<text x="370.9" y="273.5">Р</text>
<text x="369.7" y="286.1">ООО</text>
<text x="380.8" y="286.1">&quot;Проект +&quot;</text>
</g>
<text font-size="4" x="235.1" y="171.2">1.</text>
<g font-size="3.9">
<text x="55.2" y="31.2">существ.усиливаемая</text>
<text x="64.9" y="35.8">балка</text>
<text x="382.6" y="34.2">Масса</text>
<text x="234.2" y="36.6">Поз.</text>
<text x="262" y="36.6">Обозначение</text>
<text x="323.4" y="36.6">Наименование</text>
<text x="371.6" y="36.4">Кол.</text>
<text x="381.8" y="38.4">ед., кг</text>
<text x="398.7" y="36.2">Примеч.</text>
<text x="316" y="45.7">Балка Б1,</text>
<text x="333.4" y="45.7">220 х450(h),</text>
<text x="349.6" y="45.7">мм</text>
<text x="371.4" y="45.7">1шт</text>
<text x="254.9" y="53.7">ГОСТ Р 52544 - 2006</text>
<text x="301.4" y="53.7">∅22 A500C L=6400* мм</text>
<text x="373.8" y="53.7">4</text>
<text x="384.3" y="53.7">19.1</text>
<text x="400.3" y="51.6">Всего</text>
<text x="398.7" y="55.7">76.3 кг</text>
<text x="400.3" y="59.6">Всего</text>
<text x="42.5" y="62.3">арматурные стержни</text>
<text x="107.9" y="63.8" transform="rotate(-90 107.9 63.8)">450</text>
<text x="254.9" y="61.7">ГОСТ Р 52544 - 2006</text>
<text x="301.4" y="61.7">∅12 A500C L=220* мм</text>
<text x="372.8" y="61.7">68</text>
<text x="384" y="61.7">0.20</text>
<text x="399" y="63.7">13.3 кг</text>
<text x="44.7" y="66.8">балки, 2∅22+2∅20</text>
<text x="115" y="67.7" transform="rotate(-90 115 67.7)">530</text>
<text x="301.3" y="69.8">Ремонтный состав &quot;СТРУКТУРИТ 300&quot;,м³</text>
<text x="371.7" y="69.7">0.12</text>
<text x="49.3" y="72.9">соеднит.элемент</text>
<text x="51.5" y="77.4">∅12, шаг 400</text>
<text x="64.6" y="84.1" transform="rotate(-90 64.6 84.1)">40</text>
<text x="107.9" y="89.5" transform="rotate(-90 107.9 89.5)">80</text>
<text x="64.6" y="94.6" transform="rotate(-90 64.6 94.6)">40</text>
<text x="57.6" y="100.3">Ремонтный</text>
<text x="81.9" y="97.1">50</text>
<text x="86.9" y="97.1">50</text>
<text x="91.9" y="97.1">50</text>
<text x="107.1" y="98.6">Доп. армирование</text>
<text x="60.1" y="104.8">состав</text>
<text x="81.1" y="102.6">35</text>
<text x="86.2" y="106.2">220</text>
<text x="93.7" y="102.6">35</text>
<text x="107.9" y="103.1">∅22 А500С, шт.4</text>
<text x="332.5" y="123.9">Поз.</text>
<text x="372.1" y="123.9">Обозначение</text>
<text x="326.2" y="143.4">∅12 A500C</text>
<text x="373.5" y="143.7" transform="rotate(-33 373.5 143.7)">80</text>
<text x="381.6" y="139.3">70</text>
<text x="71" y="148.5">существ.усиливаемая</text>
<text x="391.1" y="145.2" transform="rotate(-90 391.1 145.2)">49</text>
<text x="80.7" y="153">балка</text>
<text x="366.3" y="150.1">70</text>
<text x="230.5" y="162.9">Примечания:</text>
<text x="242" y="171.2">&quot;*&quot;- размеры уточнить по месту при производстве работ.</text>
<text x="235.5" y="175.7">2.</text>
<text x="235.5" y="179.8">3.</text>
<text x="240.5" y="175.7">В спецификации указан расход материалов для усиления одной балки, сечением 220х450(h) мм.</text>
<text x="240.5" y="179.8">Аналоги материалов перед заменой необходимо согласовать с Проектировщиком.</text>
<text x="209.5" y="185" transform="rotate(-90 209.5 185)">530</text>
<text x="235.4" y="184">4.</text>
<text x="240.5" y="184">Вскрытие арматуры балки вести ударным инструментом. Арматуру очистить от ржавчины и загрязнений.</text>
<text x="71.5" y="186.5">400</text>
<text x="111.5" y="186.5">400</text>
<text x="151.6" y="186.5">400</text>
<text x="235.5" y="188.2">5.</text>
<text x="240.4" y="188.2">Соединительные элементы из ∅12А500С приварить к основной арматуре балки с шагом 400мм.</text>
<text x="202.6" y="194" transform="rotate(-90 202.6 194)">22</text>
<text x="235.4" y="192.3">6.</text>
<text x="235.5" y="196.5">3.</text>
<text x="240.5" y="192.3">Ручную дуговую сварку производить по ГОСТ 5264-80 электродами Э42А.</text>
<text x="240.5" y="196.5">После приварки дополнительной арматуры усиления из 4 ∅22А500С нанести ремонтный состав.</text>
<text x="202.6" y="203.4" transform="rotate(-90 202.6 203.4)">49</text>
<text x="207.8" y="203" transform="rotate(-90 207.8 203)">22</text>
<text x="235.4" y="200.6">4.</text>
<text x="240.5" y="200.6">Балки замаркированы на листе КР-50.</text>
<text x="26.6" y="206.8" transform="rotate(-90 26.6 206.8)">80</text>
<text x="202.6" y="215.9" transform="rotate(-90 202.6 215.9)">29</text>
<text x="11.7" y="216.2" transform="rotate(-90 11.7 216.2)">. N°</text>
<text x="46.7" y="216.6">Ремонтный</text>
<text x="49.2" y="221.1">состав</text>
<text x="76.2" y="216.6">арматурные стержни</text>
<text x="86" y="221.1">балки</text>
<text x="113.6" y="216.6">соеднит.элемент</text>
<text x="115.9" y="221.1">∅12, шаг 400</text>
<text x="165.3" y="216.6">Доп. армирование</text>
<text x="166.1" y="221.1">∅22 А500С, шт.4</text>
<text x="11.7" y="226.3" transform="rotate(-90 11.7 226.3)">Взамен инв</text>
<text x="11.7" y="256.7" transform="rotate(-90 11.7 256.7)">Подпись и дата</text>
<text x="232.2" y="260.8">Изм.</text>
<text x="240.5" y="260.4">Колуч.</text>
<text x="245.2" y="260.4">.</text>
<text x="251.7" y="260.8">Лист</text>
<text x="260.8" y="260.8">№ док.</text>
<text x="272.3" y="260.8">Подпись</text>
<text x="286.4" y="260.6">Дата</text>
<text x="230.6" y="265.5">Разработал</text>
<text x="366.4" y="265.8">Стадия</text>
<text x="383.4" y="265.8">Лист</text>
<text x="399.1" y="265.8">Листов</text>
<text x="232" y="275.7">Н.Контр.</text>
<text x="232" y="280.7">Нач.Упр.</text>
<text x="11.7" y="285.4" transform="rotate(-90 11.7 285.4)">Инв . N° подл .</text>
<text x="381.7" y="295.4">Формат А3</text>
</g>
<g font-size="3.7">
<text x="250.3" y="265.7">Тимралеева</text>
<text x="285.6" y="265.5">08.26</text>
<text x="250.7" y="275.7">Гулько</text>
<text x="285.6" y="275.5">06.26</text>
<text x="285.6" y="280.5">08.26</text>
</g>
<g font-size="3.5">
<text x="3.7" y="204.9" transform="rotate(-90 3.7 204.9)">Согласовано</text>
<text x="307.8" y="295.9">Копировал</text>
</g>
</svg>
